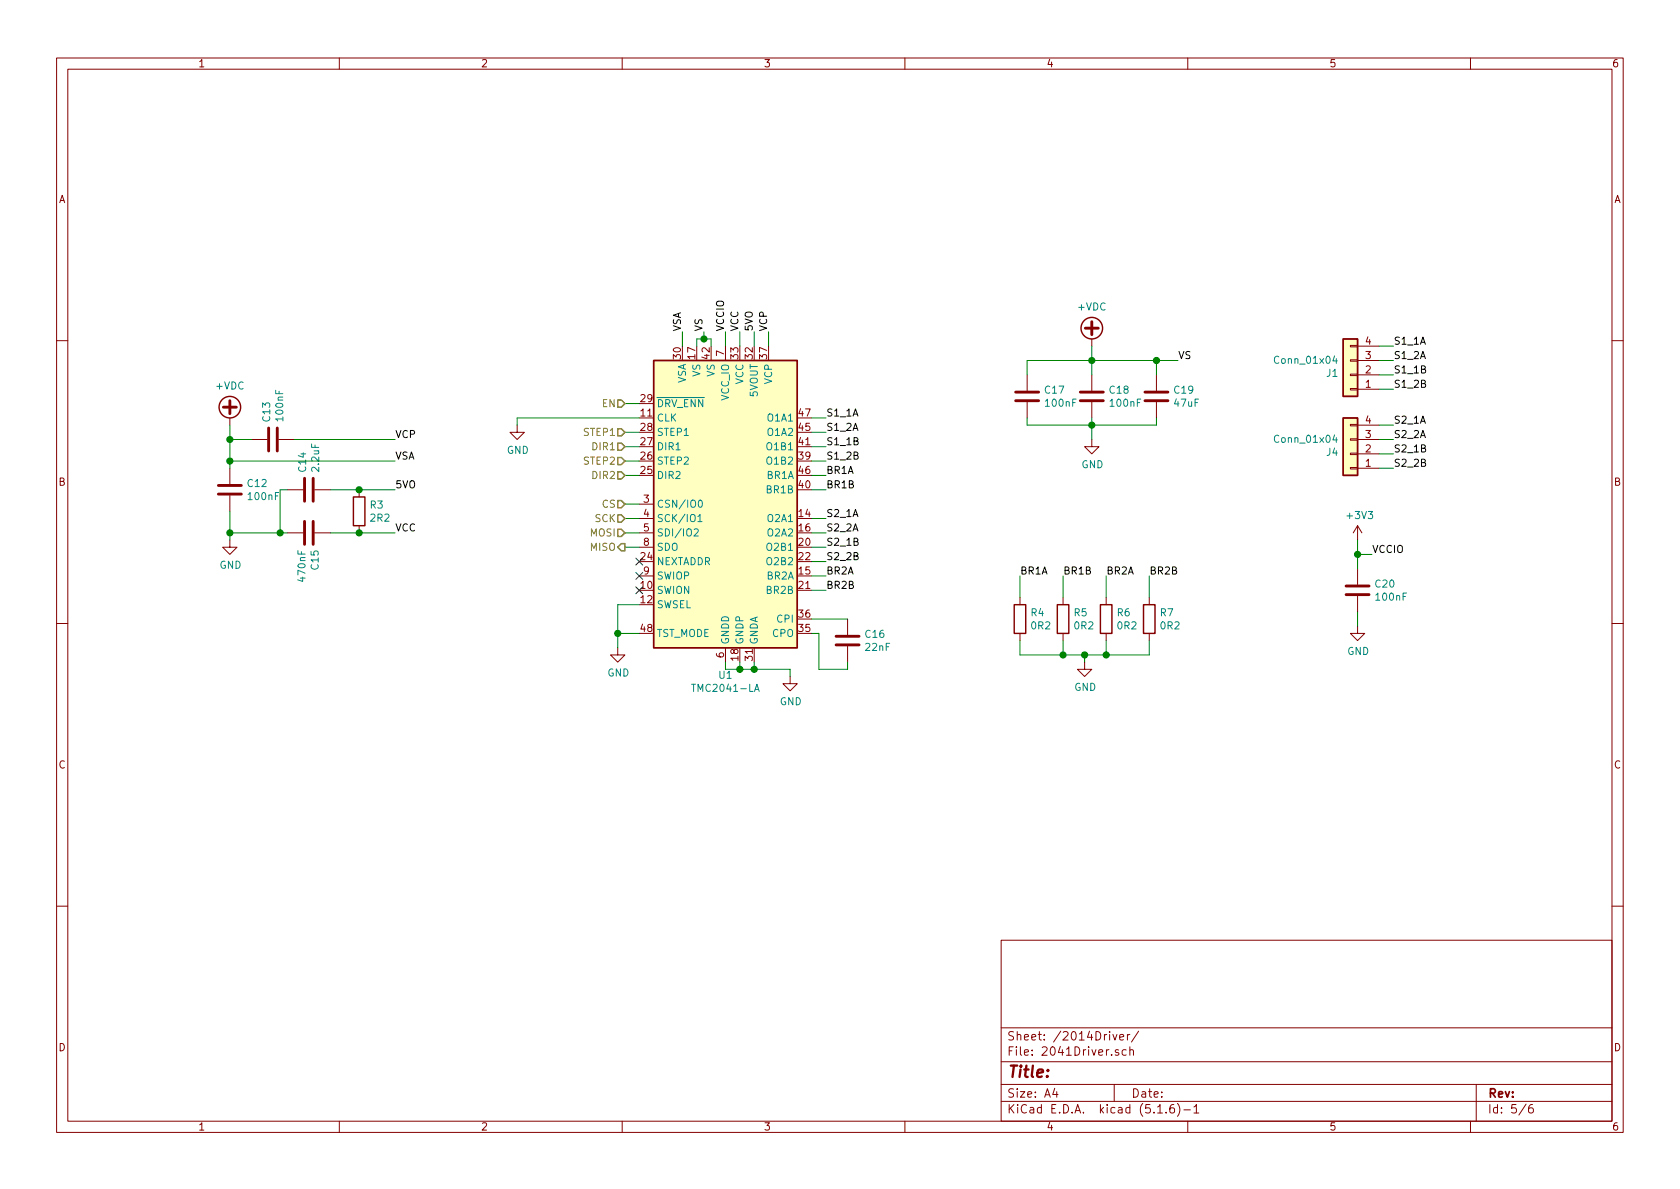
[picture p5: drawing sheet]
<svg xmlns="http://www.w3.org/2000/svg" width="297mm" height="210mm" viewBox="0 0 297 210" stroke-linecap="round" stroke-linejoin="round" font-family="sans-serif">
<g fill="none" stroke="#840000" stroke-width=".18">
<path d="M10 10.3h277v189.9h-277zM12 12.2h273v186.1h-273zM60 10.3v1.9M110 10.3v1.9M160 10.3v1.9M210 10.3v1.9M260 10.3v1.9M193 59.9v1.3M10 60.2h2M40.6 73.9v1.3M44.4 77.7h2.8M49.3 77.7h2.8"/>
<path d="M91.4 75.2v1.2h1.3l-1.3 1.3-1.2-1.3h1.2M128.3 61.2v2.5M181.6 66.3v2.8M181.6 71.1v2.8M193 77.7v1.3h1.3l-1.3 1.3-1.2-1.3h1.2M193 66.3v2.8M193 71.1v2.8M204.5 66.3v2.8M204.5 71.1v2.8M238.8 75.1h1.2v.2h-1.2zM238.8 77.6h1.2v.2h-1.2zM238.8 61.1h1.2v.2h-1.2z"/>
<path d="M238.8 63.6h1.2v.3h-1.2zM238.8 66.2h1.2v.2h-1.2zM238.8 68.7h1.2v.3h-1.2zM240 77.7h3.8M240 75.2h3.8M240 68.8h3.8M240 66.3h3.8M240 63.7h3.8M240 61.2h3.8M285 60.2h2M40.6 95.5v1.3h1.3l-1.3 1.2-1.2-1.2h1.2M40.6 82.8v2.8"/>
<path d="M40.6 87.6v2.8M50.8 94.2h2.8M50.8 86.6h2.8M55.6 94.2h2.8M55.6 86.6h2.8M63.5 86.6v1.3M63.5 93v1.2M113 89.1h2.6M113 91.7h2.6M113 94.2h2.6M113 96.8h2.6M238.8 80.1h1.2v.3h-1.2z"/>
<path d="M238.8 82.7h1.2v.2h-1.2zM240 93v2.5M240 82.8h3.8M240 80.3h3.8M240 93l-.7 1.2M240 93l.8 1.2M10 110.3h2M109.2 114.5v1.3h1.3l-1.3 1.3-1.3-1.3h1.3M113 101.8h2.6M128.3 114.5v2.6M139.7 119.6v1.3h1.3l-1.3 1.3-1.3-1.3h1.3M149.9 109.5v2.8"/>
<path d="M149.9 114.3v2.8M180.3 105.7v1.2M180.3 112v1.3M188 105.7v1.2M188 112v1.3M191.8 117.1v1.3h1.2l-1.2 1.2-1.3-1.2h1.3M195.6 105.7v1.2M195.6 112v1.3M203.2 105.7v1.2M203.2 112v1.3M240 110.7v1.3h1.3l-1.3 1.3-1.2-1.3h1.2M240 100.6v2.8"/>
<path d="M240 105.4v2.8M285 110.3h2M10 160.2h2M177 166.3h108v32h-108zM285 160.2h2M60 198.3v1.9M110 198.3v1.9M160 198.3v1.9M177 194.8h108M177 191.8h108M177 187.8h108M177 181.8h108"/>
<path d="M186.5 192.5l-.4 1h1M186.8 193v1M196.8 182.9l.3 1 .4-1M197 191.8v3M197.8 185.7a.37 .37 0 0 0-.6 .1l.1 .2 .5 .2v.1l-.2 .3-.4-.1M198 183.4l.7-.1-.1-.3-.4-.1-.2 .2v.7h.6M199.1 185.7l-.4-.1-.3 .3 .1 .6 .2 .1 .4-.1M199.3 182.9v1M199.8 185.7a.37 .37 0 0 1 .6 .1v.8M199.8 182.9l-.3 .1-.2 .2M199.8 185.1v1.5M201.3 182.3l-1.2 2"/>
<path d="M204.7 196.8h.8M206.2 196.7v.1M207.5 195.3a.59 .59 0 0 0-.7 .7v.5l.2 .2 .4 .1 .2-.1 .1-.5-.2-.2-.4-.1-.3 .3M208.2 195.1a1.71 1.71 0 0 1 0 2.3M209.3 196.3h1.2M210 198.3v1.9M211.1 195.8l.4-.5v1.5M211.1 196.8h.9M260 198.3v1.9M261 191.8v6.5M269.8 195.2l-1.2 2M271 195.3a.62 .62 0 0 0-.7 .7v.7l.3 .1 .4-.1 .1-.5-.1-.2-.4-.1-.3 .3"/>
</g>
<g fill="none" stroke="#840000" stroke-width=".51">
<path d="M191.9 58h2.3M193 56.9v2.3M39.5 72h2.3M40.6 70.9v2.2M47.5 75.7v4.1M49 75.7v4.1M179.6 70.9h4M179.6 69.3h4M191 70.9h4.1M191 69.3h4.1M202.4 70.9h4.1M202.4 69.3h4.1"/>
<path d="M38.6 87.4h4.1M38.6 85.8h4.1M53.8 84.6v4M53.8 92.2v4.1M55.4 84.6v4M55.4 92.2v4.1M147.8 114h4.1M147.8 112.5h4.1M238 105.2h4.1M238 103.6h4.1"/>
</g>
<g fill="#ffffc2" stroke="#ffffc2" stroke-width=".18">
<path d="M115.6 63.7h25.4v50.8h-25.4z"/>
<path d="M237.5 73.9h2.5v10.2h-2.5z"/>
<path d="M237.5 59.9h2.5v10.2h-2.5z"/>
</g>
<g fill="none" stroke="#840000" stroke-width=".25">
<path d="M237.5 59.9h2.5v10.2h-2.5zM115.6 63.7h25.4v50.8h-25.4zM237.5 73.9h2.5v10.2h-2.5zM62.5 87.9h2v5.1h-2zM179.3 106.9h2.1v5.1h-2.1zM186.9 106.9h2.1v5.1h-2.1zM194.6 106.9h2v5.1h-2zM202.2 106.9h2v5.1h-2z"/>
<circle cx="193" cy="58" r="1.9"/>
<circle cx="40.6" cy="72" r="1.9"/>
</g>
<path d="M236 76.9l-.3 .9h.7M236 62.9l-.3 .9h.7M236.3 63.4v.9M236.3 77.4v.8M122.7 93.6l.5-.1 .3 .4-.8 .9h.8M123.4 91.3l.4-.3v1.2M123.4 92.2h.7M123.6 88.6l.2-.2a.69 .69 0 0 1 .4 .7 .69 .69 0 0 1-.4 .6l-.2-.1-.1-.4zM122.3 121h.7M133.4 122.3l.4-1.3 .4 1.3M133.5 121.9h.6" fill="none" stroke="#008484" stroke-width=".18"/>
<g fill="none" stroke="#008400" stroke-width=".18">
<path d="M120.6 58.7v2.5M124.5 58.7v1.2M128.3 58.7v2.5M130.8 58.7v2.5M133.3 58.7v2.5M135.9 58.7v2.5M40.6 77.7h3.8M40.6 75.2v7.6M52.1 77.7h17.7M110.5 71.4h2.5M110.5 76.4h2.5M110.5 79h2.5"/>
<path d="M113 73.9h-21.6v1.3M123.2 61.2v-1.3h2.5v1.3M143.5 73.9h2.5M143.5 76.4h2.5M143.5 79h2.5M181.6 73.9v1.3h22.9v-1.3M193 61.2v5.1M193 73.9v3.8M204.5 63.7v2.6M208.3 63.7h-26.7v2.6M243.8 75.2h2.6M243.8 63.7h2.6"/>
<path d="M243.8 77.7h2.6M243.8 68.8h2.6M243.8 66.3h2.6M243.8 61.2h2.6M40.6 94.2h10.2M40.6 81.5h29.2M40.6 90.4v5.1M50.8 86.6h-1.3v7.6M58.4 94.2h11.4M58.4 86.6h11.4M110.5 94.2h2.5M110.5 81.5h2.5"/>
<path d="M110.5 96.8h2.5M110.5 91.7h2.5M110.5 89.1h2.5M110.5 84.1h2.5M143.5 94.2h2.5M143.5 86.6h2.5M143.5 81.5h2.5M143.5 96.8h2.5M143.5 91.7h2.5M143.5 84.1h2.5M143.5 99.3h2.5M240 95.5v5.1"/>
<path d="M240 98h2.6M243.8 82.8h2.6M243.8 80.3h2.6M109.2 112h3.8M113 106.9h-3.8v7.6M128.3 117.1v1.3h11.4v1.2M130.8 117.1v1.3M133.3 117.1v1.3M143.5 104.4h2.5M143.5 101.8h2.5M143.5 112h1.3v6.4h5.1v-1.3M143.5 109.5h6.4"/>
<path d="M180.3 113.3v2.5h22.9v-2.5M180.3 101.8v3.9M188 101.8v3.9M188 113.3v2.5M191.8 115.8v1.3M195.6 101.8v3.9M195.6 113.3v2.5M203.2 101.8v3.9M240 108.2v2.5"/>
</g>
<path d="M109.2 70.7h.7l.6 .7-.6 .6h-.7zM109.2 75.8h.7l.6 .6-.6 .7h-.7zM109.2 78.4h.7l.6 .6-.6 .6h-.7zM109.2 83.4h.7l.6 .7-.6 .6h-.7zM109.2 96.8l.7-.7h.6v1.3h-.6zM109.2 80.9h.7l.6 .6-.6 .7h-.7zM109.2 93.6h.7l.6 .6-.6 .7h-.7zM109.2 91.1h.7l.6 .6-.6 .6h-.7zM109.2 88.5h.7l.6 .6-.6 .7h-.7z" fill="none" stroke="#848400" stroke-width=".25"/>
<g fill="#008400" stroke="#008400" stroke-width=".25">
<circle cx="40.6" cy="77.7" r=".51"/>
<circle cx="191.8" cy="115.8" r=".51"/>
<circle cx="40.6" cy="94.2" r=".51"/>
<circle cx="195.6" cy="115.8" r=".51"/>
<circle cx="188" cy="115.8" r=".51"/>
<circle cx="40.6" cy="81.5" r=".51"/>
<circle cx="193" cy="63.7" r=".51"/>
<circle cx="49.5" cy="94.2" r=".51"/>
<circle cx="133.4" cy="118.4" r=".51"/>
<circle cx="130.8" cy="118.4" r=".51"/>
<circle cx="109.2" cy="112" r=".51"/>
<circle cx="63.5" cy="86.6" r=".51"/>
<circle cx="63.5" cy="94.2" r=".51"/>
<circle cx="240" cy="98" r=".51"/>
<circle cx="124.5" cy="59.9" r=".51"/>
<circle cx="193" cy="75.2" r=".51"/>
<circle cx="204.5" cy="63.7" r=".51"/>
</g>
<path d="M112.4 98.7l1.2 1.2M113.6 98.7l-1.2 1.2M112.4 101.2l1.2 1.3M112.4 103.8l1.2 1.2M113.6 101.2l-1.2 1.3M113.6 103.8l-1.2 1.2" fill="none" stroke="#000084" stroke-width=".18"/>
<text font-size="2.8" fill="#840000" x="178" y="190.5">Title:</text>
<g font-size="2.1" fill="#840000">
<text x="178" y="184">Sheet: /2014Driver/</text>
<text x="178" y="186.7">File: 2041Driver.sch</text>
<text x="178" y="196.9">KiCad E.D.A. kicad (5.1.6)-1</text>
<text x="178" y="194.1">Size: A4</text>
<text x="200" y="194.1">Date:</text>
<text x="263" y="194.1">Rev:</text>
<text x="263" y="196.9">Id: 5/6</text>
</g>
<g font-size="1.8" fill="#840000">
<text x="35" y="11.9">1</text>
<text x="85" y="11.9">2</text>
<text x="135" y="11.9">3</text>
<text x="185" y="11.9">4</text>
<text x="235" y="11.9">5</text>
<text x="285" y="11.9">6</text>
<text x="10.4" y="35.9">A</text>
<text x="285.4" y="35.9">A</text>
<text x="120.4" y="63.4" transform="rotate(-90 120.4 63.4)">30</text>
<text x="122.9" y="63.4" transform="rotate(-90 122.9 63.4)">17</text>
<text x="125.5" y="63.4" transform="rotate(-90 125.5 63.4)">42</text>
<text x="128" y="63" transform="rotate(-90 128 63)">7</text>
<text x="130.6" y="63.4" transform="rotate(-90 130.6 63.4)">33</text>
<text x="133.1" y="63.4" transform="rotate(-90 133.1 63.4)">32</text>
<text x="135.6" y="63.4" transform="rotate(-90 135.6 63.4)">37</text>
<text x="241.5" y="63.5">3</text>
<text x="241.5" y="61">4</text>
<text x="113.3" y="71.1">29</text>
<text x="241.5" y="68.6">1</text>
<text x="241.5" y="66">2</text>
<text x="113.3" y="73.7">11</text>
<text x="113.3" y="76.2">28</text>
<text x="141.3" y="76.2">45</text>
<text x="141.3" y="73.7">47</text>
<text x="241.5" y="77.5">3</text>
<text x="241.5" y="74.9">4</text>
<text x="113.3" y="83.8">25</text>
<text x="113.3" y="81.3">26</text>
<text x="113.3" y="78.7">27</text>
<text x="141.3" y="81.3">39</text>
<text x="141.3" y="78.7">41</text>
<text x="141.3" y="83.8">46</text>
<text x="241.5" y="82.5">1</text>
<text x="241.5" y="80">2</text>
<text x="10.4" y="85.9">B</text>
<text x="113.8" y="88.9">3</text>
<text x="141.3" y="86.4">40</text>
<text x="285.4" y="85.9">B</text>
<text x="113.8" y="91.4">4</text>
<text x="113.8" y="94">5</text>
<text x="141.3" y="91.4">14</text>
<text x="141.3" y="94">16</text>
<text x="113.3" y="99.1">24</text>
<text x="113.8" y="96.5">8</text>
<text x="113.8" y="101.6">9</text>
<text x="141.3" y="101.6">15</text>
<text x="141.3" y="96.5">20</text>
<text x="141.3" y="99.1">22</text>
<text x="113.3" y="104.1">10</text>
<text x="113.3" y="106.7">12</text>
<text x="141.3" y="104.1">21</text>
<text x="113.3" y="111.8">48</text>
<text x="141.3" y="111.8">35</text>
<text x="141.3" y="109.2">36</text>
<text x="128" y="116.3" transform="rotate(-90 128 116.3)">6</text>
<text x="130.6" y="116.8" transform="rotate(-90 130.6 116.8)">18</text>
<text x="133.1" y="116.8" transform="rotate(-90 133.1 116.8)">31</text>
<text x="10.4" y="135.9">C</text>
<text x="285.4" y="135.9">C</text>
<text x="10.4" y="185.9">D</text>
<text x="285.4" y="185.9">D</text>
<text x="35" y="199.9">1</text>
<text x="85" y="199.9">2</text>
<text x="135" y="199.9">3</text>
<text x="185" y="199.9">4</text>
<text x="235" y="199.9">5</text>
<text x="285" y="199.9">6</text>
</g>
<g font-size="1.8">
<text x="120.4" y="58.7" transform="rotate(-90 120.4 58.7)">VSA</text>
<text x="124.2" y="58.7" transform="rotate(-90 124.2 58.7)">VS</text>
<text x="128" y="58.7" transform="rotate(-90 128 58.7)">VCCIO</text>
<text x="130.6" y="58.7" transform="rotate(-90 130.6 58.7)">VCC</text>
<text x="133.1" y="58.7" transform="rotate(-90 133.1 58.7)">5VO</text>
<text x="135.6" y="58.7" transform="rotate(-90 135.6 58.7)">VCP</text>
<text x="208.3" y="63.5">VS</text>
<text x="246.4" y="61">S1_1A</text>
<text x="246.4" y="63.5">S1_2A</text>
<text x="246.4" y="66">S1_1B</text>
<text x="246.4" y="68.6">S1_2B</text>
<text x="69.8" y="77.5">VCP</text>
<text x="146" y="73.7">S1_1A</text>
<text x="146" y="76.2">S1_2A</text>
<text x="246.4" y="74.9">S2_1A</text>
<text x="246.4" y="77.5">S2_2A</text>
<text x="69.8" y="81.3">VSA</text>
<text x="146" y="83.8">BR1A</text>
<text x="146" y="78.7">S1_1B</text>
<text x="146" y="81.3">S1_2B</text>
<text x="246.4" y="82.5">S2_2B</text>
<text x="246.4" y="80">S2_1B</text>
<text x="69.8" y="86.4">5VO</text>
<text x="146" y="86.4">BR1B</text>
<text x="69.8" y="94">VCC</text>
<text x="146" y="91.4">S2_1A</text>
<text x="146" y="94">S2_2A</text>
<text x="146" y="99.1">S2_2B</text>
<text x="146" y="96.5">S2_1B</text>
<text x="146" y="101.6">BR2A</text>
<text x="180.3" y="101.6">BR1A</text>
<text x="188" y="101.6">BR1B</text>
<text x="195.6" y="101.6">BR2A</text>
<text x="203.2" y="101.6">BR2B</text>
<text x="242.6" y="97.8">VCCIO</text>
<text x="146" y="104.1">BR2B</text>
</g>
<g font-size="1.8" fill="#008484">
<text x="190.7" y="54.9">+VDC</text>
<text x="225.7" y="64.3">Conn_01x04</text>
<text x="38.3" y="68.9">+VDC</text>
<text x="121.3" y="67.9" transform="rotate(-90 121.3 67.9)">VSA</text>
<text x="123.8" y="66.6" transform="rotate(-90 123.8 66.6)">VS</text>
<text x="126.4" y="66.6" transform="rotate(-90 126.4 66.6)">VS</text>
<text x="128.9" y="70.8" transform="rotate(-90 128.9 70.8)">VCC_IO</text>
<text x="131.4" y="68" transform="rotate(-90 131.4 68)">VCC</text>
<text x="134" y="70.1" transform="rotate(-90 134 70.1)">5VOUT</text>
<text x="136.5" y="67.9" transform="rotate(-90 136.5 67.9)">VCP</text>
<text x="184.8" y="69.6">C17</text>
<text x="185" y="71.9">100nF</text>
<text x="196.2" y="69.6">C18</text>
<text x="196.4" y="71.9">100nF</text>
<text x="207.7" y="69.6">C19</text>
<text x="207.7" y="71.9">47uF</text>
<text x="234.6" y="66.6">J1</text>
<text x="47.8" y="74.5" transform="rotate(-90 47.8 74.5)">C13</text>
<text x="50.1" y="74.3" transform="rotate(-90 50.1 74.3)">100nF</text>
<text x="116.1" y="74.5">CLK</text>
<text x="116.1" y="77.1">STEP1</text>
<text x="116.1" y="72">DRV_ENN</text>
<text x="135.8" y="77.1">O1A2</text>
<text x="135.8" y="74.5">O1A1</text>
<text x="54.1" y="83.4" transform="rotate(-90 54.1 83.4)">C14</text>
<text x="56.4" y="83.3" transform="rotate(-90 56.4 83.3)">2.2uF</text>
<text x="89.6" y="80.3">GND</text>
<text x="116.1" y="82.2">STEP2</text>
<text x="116.1" y="79.6">DIR1</text>
<text x="135.8" y="82.2">O1B2</text>
<text x="135.8" y="79.6">O1B1</text>
<text x="191.2" y="82.8">GND</text>
<text x="225.7" y="78.3">Conn_01x04</text>
<text x="234.6" y="80.6">J4</text>
<text x="43.8" y="86.1">C12</text>
<text x="44" y="88.4">100nF</text>
<text x="65.5" y="89.9">R3</text>
<text x="116.1" y="84.7">DIR2</text>
<text x="116.1" y="89.8">CSN/IO0</text>
<text x="135.6" y="87.2">BR1B</text>
<text x="135.6" y="84.7">BR1A</text>
<text x="65.6" y="92.2">2R2</text>
<text x="116.1" y="92.3">SCK/IO1</text>
<text x="116.1" y="94.9">SDI/IO2</text>
<text x="135.8" y="92.3">O2A1</text>
<text x="135.8" y="94.9">O2A2</text>
<text x="238.3" y="91.8">+3V3</text>
<text x="38.8" y="100.6">GND</text>
<text x="56.3" y="100.7" transform="rotate(-90 56.3 100.7)">C15</text>
<text x="116.1" y="99.9">NEXTADDR</text>
<text x="116.1" y="97.4">SDO</text>
<text x="135.8" y="97.4">O2B1</text>
<text x="135.8" y="99.9">O2B2</text>
<text x="54" y="102.7" transform="rotate(-90 54 102.7)">470nF</text>
<text x="116.1" y="105">SWION</text>
<text x="116.1" y="107.6">SWSEL</text>
<text x="116.1" y="102.5">SWIOP</text>
<text x="135.6" y="102.5">BR2A</text>
<text x="135.6" y="105">BR2B</text>
<text x="243.2" y="103.9">C20</text>
<text x="243.4" y="106.2">100nF</text>
<text x="116.1" y="112.6">TST_MODE</text>
<text x="136.6" y="112.6">CPO</text>
<text x="137.5" y="110.1">CPI</text>
<text x="153.1" y="112.8">C16</text>
<text x="182.3" y="109">R4</text>
<text x="182.4" y="111.3">0R2</text>
<text x="189.9" y="109">R5</text>
<text x="190" y="111.3">0R2</text>
<text x="197.6" y="109">R6</text>
<text x="197.6" y="111.3">0R2</text>
<text x="205.2" y="109">R7</text>
<text x="205.3" y="111.3">0R2</text>
<text x="107.4" y="119.6">GND</text>
<text x="128.9" y="114" transform="rotate(-90 128.9 114)">GNDD</text>
<text x="131.4" y="114" transform="rotate(-90 131.4 114)">GNDP</text>
<text x="134" y="114" transform="rotate(-90 134 114)">GNDA</text>
<text x="153.1" y="115.1">22nF</text>
<text x="238.2" y="115.8">GND</text>
<text x="122.9" y="122.3">TMC2041-LA</text>
<text x="127.2" y="120">U1</text>
<text x="137.9" y="124.7">GND</text>
<text x="189.9" y="122.2">GND</text>
</g>
<g font-size="1.8" fill="#848400">
<text x="103.4" y="77.1">STEP1</text>
<text x="106.5" y="72">EN</text>
<text x="103.4" y="82.2">STEP2</text>
<text x="104.9" y="79.6">DIR1</text>
<text x="104.9" y="84.7">DIR2</text>
<text x="106.5" y="89.8">CS</text>
<text x="104.4" y="94.9">MOSI</text>
<text x="105.2" y="92.3">SCK</text>
<text x="104.4" y="97.4">MISO</text>
</g>
</svg>
